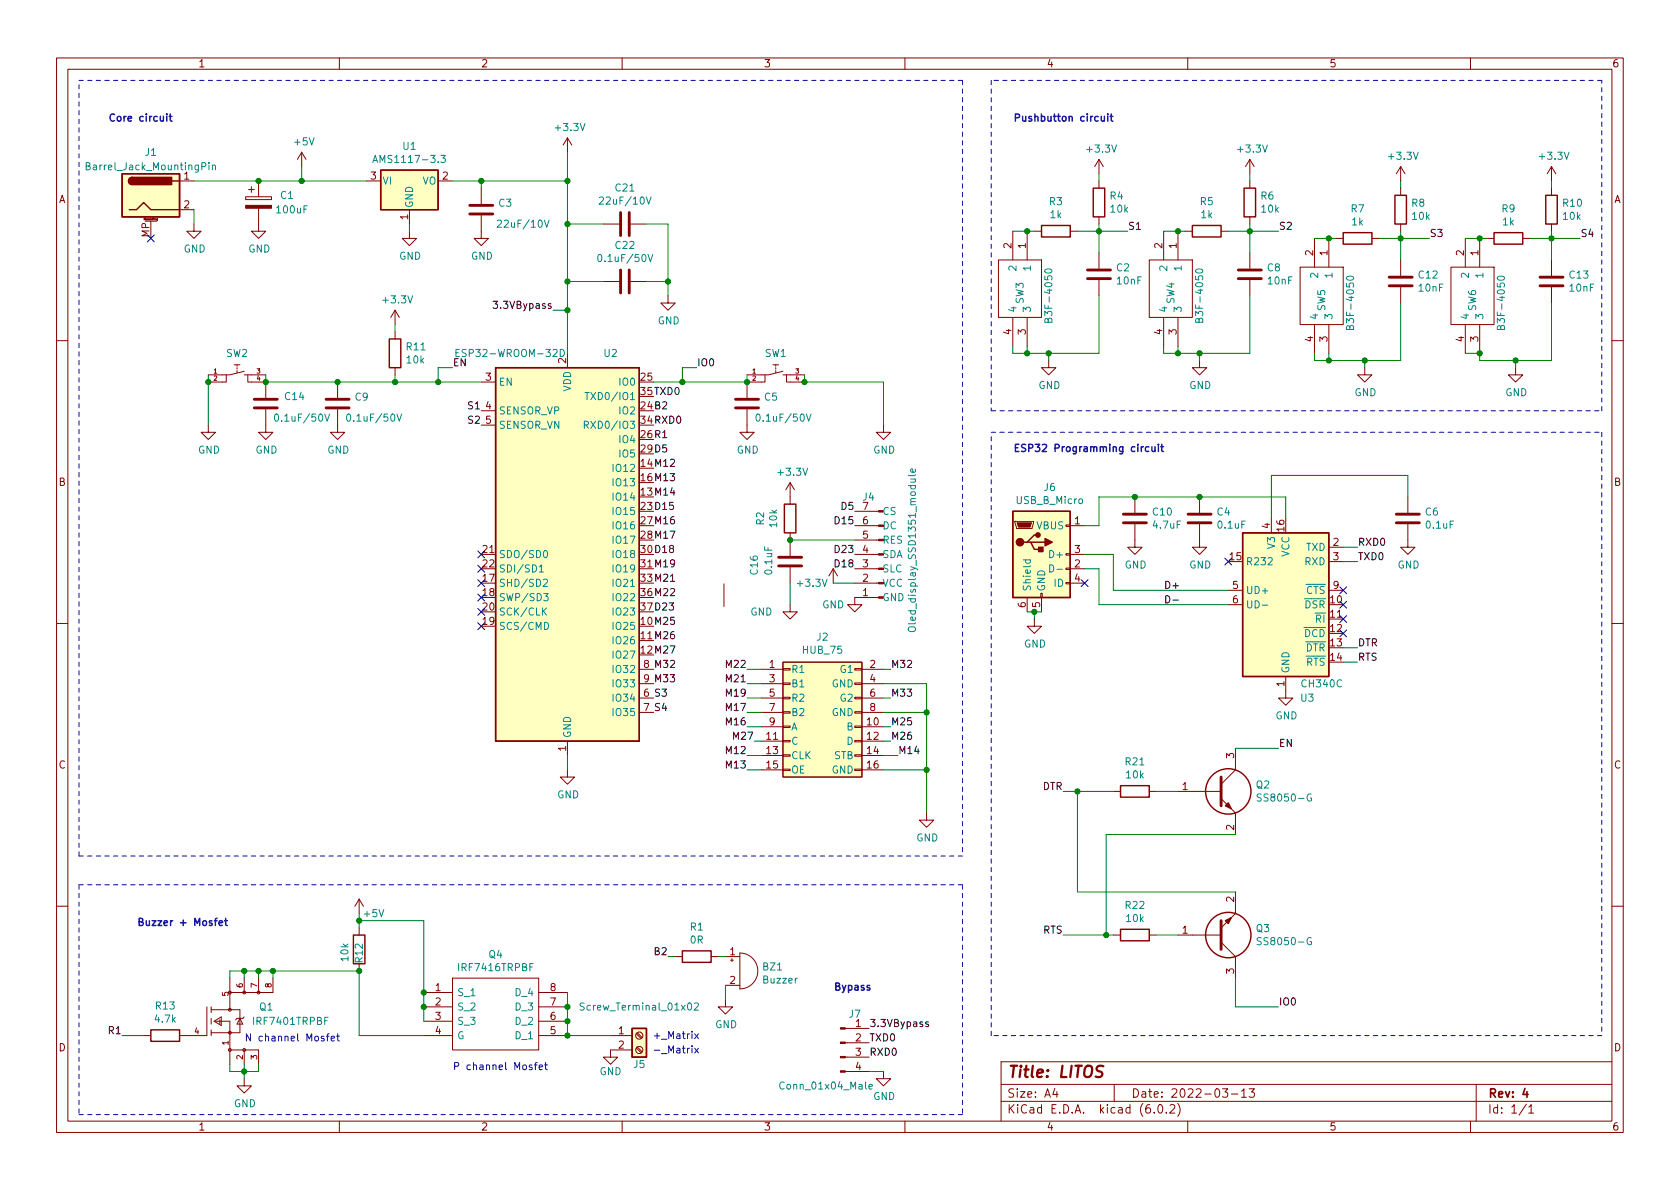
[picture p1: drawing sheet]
<svg xmlns="http://www.w3.org/2000/svg" width="297mm" height="210mm" viewBox="0 0 297 210" stroke-linecap="round" stroke-linejoin="round" font-family="sans-serif">
<g fill="none" stroke="#840000" stroke-width=".18">
<path d="M10 10.2h277v190.1h-277zM12 12.2h273v186.1h-273zM60 10.2v2M110 10.2v2M160 10.2v2M210 10.2v2M260 10.2v2M25.7 39.1h2M26.7 39.1v3.1M27.9 38.6v.4h-.2M27.9 38.7h-.2v.2h.2M31.7 32h2.6"/>
<path d="M31.7 37.1h2.6M34.3 39.6v1.3h1.3l-1.3 1.3-1.3-1.3h1.3M43.4 34.8h4.6v.5h-4.6zM43.9 33.5h1.1M44.4 33v1M45.7 36.8v4.1h1.3l-1.3 1.3-1.3-1.3h1.3M45.7 32v2.8M53.3 26.9l-.7 1.3M53.3 26.9v2.6M53.3 26.9l.8 1.3M64.8 32h2.5M72.4 37.1v2.5"/>
<path d="M77.5 32h2.5M85.1 38.1v4.1h1.3l-1.3 1.2-1.3-1.2h1.3M85.1 33.3v2.8M100.3 24.4l-.7 1.2M100.3 24.4v2.5M100.3 24.4l.8 1.2M106.7 39.6h2.8M111.5 39.6h2.8M194.3 28.2v2.5M194.3 32v1.3M194.3 38.3v1.3M194.3 28.2l-.8 1.3"/>
<path d="M194.3 28.2l.8 1.3M221 28.2v2.5M221 32v1.3M221 38.3v1.3M221 28.2l-.8 1.3M221 28.2l.7 1.3M247.6 29.5v2.5M247.6 33.3v1.2M247.6 39.6v1.3M247.6 29.5l-.7 1.2M247.6 29.5l.8 1.2M274.3 29.5v2.5"/>
<path d="M274.3 33.3v1.2M274.3 39.6v1.3M274.3 29.5l-.7 1.2M274.3 29.5l.8 1.2M69.8 54.9v2.5M69.8 58.7v1.2M69.8 54.9l-.7 1.2M69.8 54.9l.8 1.2M72.4 40.9v1.3h1.3l-1.3 1.2-1.3-1.2h1.3M106.7 49.8h2.8M111.5 49.8h2.8M118.1 52.3v1.3h1.3l-1.3 1.3-1.3-1.3h1.3"/>
<path d="M176.5 46h7.6v10.1h-7.6zM179.1 40.9v5.1M179.1 56.1v5.1M181.6 40.9v5.1M181.6 56.1v5.1M182.9 40.9h1.2M189.2 40.9h1.3M194.3 44.7v2.8M194.3 49.5v2.8M203.2 46h7.6v10.1h-7.6zM205.7 40.9v5.1M205.7 56.1v5.1"/>
<path d="M208.3 40.9v5.1M208.3 56.1v5.1M209.5 40.9h1.3M215.9 40.9h1.3M221 44.7v2.8M221 49.5v2.8M229.9 47.2h7.6v10.2h-7.6zM232.4 42.2v5M232.4 57.4v5.1M234.9 42.2v5M234.9 57.4v5.1M236.2 42.2h1.3"/>
<path d="M242.6 42.2h1.2M247.6 46v2.8M247.6 50.8v2.8M256.5 47.2h7.7v10.2h-7.7zM259.1 42.2v5M259.1 57.4v5.1M261.6 42.2v5M261.6 57.4v5.1M262.9 42.2h1.3M269.2 42.2h1.3M274.3 46v2.8M274.3 50.8v2.8"/>
<path d="M10 60.2h2M36.8 75.2v1.2h1.3l-1.3 1.3-1.2-1.3h1.2M40 66.3v1.3h-3.2M41.4 64.5h1M41.9 64.5v.3M41.9 65v.3M41.9 65.5v.4M43.2 65.7l-2.6 .6h-3.8M43.2 66.3h3.8M43.8 66.3v1.3h3.2v2.8M47 72.4v4h1.3l-1.3 1.3-1.3-1.3h1.3M59.7 72.4v4h1.3l-1.3 1.3-1.3-1.3h1.3"/>
<path d="M59.7 67.6v2.8M69.8 65v1.3M85.1 67.6h2.5M85.1 72.6h2.5M85.1 75.2h2.5M100.3 62.5v2.5M132.1 72.4v4h1.2l-1.2 1.3-1.3-1.3h1.3M135.3 66.3v1.3h-3.2v2.8M136.7 64.5h1M137.2 64.5v.3M137.2 65v.3M137.2 65.5v.4"/>
<path d="M138.4 65.7l-2.5 .6h-3.8M138.4 66.3h3.8M139.1 66.3v1.3h3.1M156.2 75.2v1.2h1.3l-1.3 1.3-1.3-1.3h1.3M185.4 63.7v1.3h1.3l-1.3 1.3-1.3-1.3h1.3M212.1 63.7v1.3h1.3l-1.3 1.3-1.3-1.3h1.3M241.3 65v1.3h1.3l-1.3 1.3-1.3-1.3h1.3M268 65v1.3h1.2l-1.2 1.3-1.3-1.3h1.3M285 60.2h2M85.1 98h2.5M139.7 85.3v3.8M139.7 94.2v4.1"/>
<path d="M139.7 85.3l-.8 1.3M139.7 85.3l.8 1.3M151.1 93h4.2M151.1 98h4.2M151.1 90.4h4.2M151.1 95.5h4.2M179.5 92.2h3.3v.3l-.3 1h-2.8zM188.5 97.9h.7v.3h-.7zM188.5 92.8h.7v.3h-.7zM189.2 93h2.6M189.2 98h2.6M200.7 92.7v4.1h1.2l-1.2 1.2-1.3-1.2h1.3"/>
<path d="M200.7 87.9v2.8M212.1 92.7v4.1h1.3l-1.3 1.2-1.3-1.2h1.3M212.1 87.9v2.8M224.8 91.7v2.5M234.9 96.8h2.6M234.9 99.3h2.6M248.9 92.7v4.1h1.3l-1.3 1.2-1.3-1.2h1.3M248.9 87.9v2.8M10 110.2h2M113 118.4h2.6M128 103.2v4M134.6 118.4h3.8"/>
<path d="M138.4 117.1h14v20.3h-14zM138.4 118.2h1.3v.3h-1.3zM139.7 106.9v1.3h1.3l-1.3 1.3-1.3-1.3h1.3M139.7 100.3v2.8M147.3 100.6l-.7 1.2M147.3 100.6v2.5M147.3 100.6l.8 1.2M151.1 118.2h1.3v.3h-1.3zM151.1 100.6h4.2M151.1 103.1h4.2M152.4 118.4h3.8M155.3 105.7h-4.2v1.2h1.3l-1.3 1.3-1.2-1.3h1.2"/>
<path d="M181.6 105.7v2.5M182.9 109.5v1.2h1.2l-1.2 1.3-1.3-1.3h1.3M184 104.9h.3v.8h-.3zM184.1 105.7v2.5M188.5 103h.7v.2h-.7zM188.5 100.5h.7v.2h-.7zM189.2 100.6h2.6M189.2 103.1h2.6M217.2 104.4h2.5M217.2 106.9h2.5M227.3 119.6v3.8h1.3l-1.3 1.3-1.2-1.3h1.2M234.9 109.5h2.6"/>
<path d="M234.9 104.4h2.6M285 110.2h2M100.3 136.1v1.3h1.3l-1.3 1.3-1.2-1.3h1.2M100.3 131.1v2.5M113 120.9h2.6M113 123.4h2.6M113 126h2.6M134.6 128.5h3.8M134.6 131.1h3.8M134.6 133.6h3.8M134.6 136.1h3.8M134.6 120.9h3.8"/>
<path d="M134.6 123.4h3.8M134.6 126h3.8M138.4 136h1.3v.3h-1.3zM138.4 133.5h1.3v.2h-1.3zM138.4 130.9h1.3v.3h-1.3zM138.4 128.4h1.3v.2h-1.3zM138.4 125.9h1.3v.2h-1.3zM138.4 123.3h1.3v.3h-1.3zM138.4 120.8h1.3v.2h-1.3zM151.1 136h1.3v.3h-1.3zM151.1 133.5h1.3v.2h-1.3zM151.1 130.9h1.3v.3h-1.3z"/>
<path d="M151.1 128.4h1.3v.2h-1.3zM151.1 125.9h1.3v.2h-1.3zM151.1 123.3h1.3v.3h-1.3zM151.1 120.8h1.3v.2h-1.3zM152.4 128.5h3.8M152.4 131.1h3.8M152.4 133.6h3.8M152.4 136.1h3.8M152.4 120.9h3.8M152.4 123.4h3.8M152.4 126h3.8M196.8 139.9h1.3"/>
<path d="M203.2 139.9h1.3M208.3 139.9h7.6M218.4 132.3v3.8l-2.5 2.6M63.5 159v2.5M63.5 159l-.8 1.3M63.5 159l.8 1.3M163.8 143.8v1.2h1.3l-1.3 1.3-1.2-1.3h1.2M215.9 141.2l2.5 2.6v3.8M218.4 157.7v3.8l-2.5 2.6M10 160.2h2M36.6 178v5.1h-4.9M37.3 178.6h5.1v4h-5.1"/>
<path d="M37.3 178v1.1M40.6 173v5.6M43.2 179.8l-.3 .3h-1l-.2 .2M43.2 173v2.5M45.7 173v2.5M48.3 173v2.5h-7.7M63.5 164.1v1.2M63.5 170.4v1.3M74.9 175.5h5.1M74.9 178h5.1M80 173h15.2v12.7h-15.2zM95.2 175.5h5.1"/>
<path d="M95.2 178h5.1M119.4 169.2h1.2M125.7 169.2h1.3M128.3 176.8v1.2h1.2l-1.2 1.3-1.3-1.3h1.3M128.3 169.2h2.5M128.3 174.2h2.5M129.2 169.8h.5M129.4 169.5v.5M130.8 168.5a3.2 3.2 0 0 1 3.2 3.2 3.2 3.2 0 0 1-3.2 3.2zM196.8 165.3h1.3M203.2 165.3h1.3M208.3 165.3h7.6"/>
<path d="M215.9 166.6l2.5 2.6v3.8M285 160.2h2M25.4 183.1h1.3M37.3 180.1v1M37.3 182.1v1M37.8 180.6l1.3-.8v1.6zM38.1 180.6h2.5v7.6M38.9 180.3v.8M40.6 185.7h5.1v2.5M42.4 180.1l.5 1h-1zM43.2 190.7v1.3h1.2l-1.2 1.3-1.3-1.3h1.3M43.2 185.7v2.5"/>
<path d="M60 198.3v2M74.9 180.6h5.1M74.9 183.1h5.1M95.2 180.6h5.1M95.2 183.1h5.1M107.9 183.1h3.9M110 198.3v2M111.8 185.7h-3.9v1.2h1.3l-1.3 1.3-1.2-1.3h1.2M112.5 185.3l.9 .9M112.5 182.8l.9 .8M112.7 185.2l.8 .8M112.7 182.6l.8 .9"/>
<path d="M149.5 189.5h4.2M149.5 186.9h4.2M149.5 184.4h4.2M149.5 181.9h4.2M156.2 189.5v1.2h1.3l-1.3 1.3-1.3-1.3h1.3M160 198.3v2M177 194.8h108M177 191.8h108M186.5 192.5l-.4 1h1M186.9 193v1M197 191.8v3M204.1 196.7v.1"/>
<path d="M204.9 195.4l.2-.1a.81 .81 0 0 1 .6 .7 .81 .81 0 0 1-.3 .8h-.2a.81 .81 0 0 1-.6-.6 .81 .81 0 0 1 .3-.8zM206.2 196.7v.1M206.9 195.5l.5-.2 .2 .2 .1 .3-.9 1h.9M208.2 195.1a1.72 1.72 0 0 1 0 2.3M210 198.3v2M216.1 192.5h1l-.5 .6 .4 .1v.7l-.2 .1h-.4l-.3-.1M217.7 193.5h1.2M219.5 193l.4-.5v1.5M219.5 194h.9M220.9 192.5h.9l-.5 .6 .4 .1v.7l-.2 .1h-.4l-.2-.1M260 198.3v2M261 191.8v6.5"/>
<path d="M269.9 195.3l-1.3 1.9M270.3 195.8l.4-.5v1.5M270.3 196.8h.9M285 187.8h-108v10.4"/>
<circle cx="40.6" cy="178.6" r=".25"/>
<circle cx="43.2" cy="175.5" r=".25"/>
<circle cx="45.7" cy="175.5" r=".25"/>
<circle cx="40.6" cy="185.7" r=".25"/>
<circle cx="40.6" cy="182.6" r=".25"/>
<circle cx="43.2" cy="185.7" r=".25"/>
<circle cx="113" cy="183.1" r=".63"/>
<circle cx="113" cy="185.7" r=".63"/>
</g>
<path d="M269.6 192.5l-.3 1h.9M270 193v1" fill="none" stroke="#840000" stroke-width=".3"/>
<path d="M195.1 188.6a.85 .85 0 0 0-1.1 .1 .45 .45 0 0 0 .2 .7l.4 .1a.49 .49 0 0 1 .3 .5 .49 .49 0 0 1-.4 .5l-.8-.1" fill="none" stroke="#840000" stroke-width=".4"/>
<g fill="none" stroke="#840000" stroke-width=".25">
<path d="M21.6 30.7h10.1v7.6h-10.1zM22.9 37.1h1.2l1.3-1.3 1.3 1.3h5M23.4 31.4a.64 .64 0 0 0-.7 .6 .64 .64 0 0 0 .7 .6M30.5 32h1.2M67.3 30.1h10.2v7h-10.2zM184.1 39.9h5.1v2h-5.1zM193.3 33.3h2v5h-2zM210.8 39.9h5.1v2h-5.1zM220 33.3h2v5h-2zM246.6 34.5h2.1v5.1h-2.1zM273.3 34.5h2v5.1h-2zM68.8 59.9h2.1v5.1h-2.1z"/>
<path d="M237.5 41.1h5.1v2.1h-5.1zM264.2 41.1h5v2.1h-5zM87.6 65h25.4v66.1h-25.4zM138.7 89.1h2v5.1h-2zM179.1 90.4h10.1v15.3h-10.1zM181.6 95.9h.6l.7 1.2h1.2M182.2 95.9h2.6M183.5 94.6h-.6l-1.3 1.3h-.6M219.7 94.2h15.2v25.4h-15.2zM198.1 138.9h5.1v2.1h-5.1zM62.5 165.3h2v5.1h-2zM120.6 168.1h5.1v2.1h-5.1z"/>
<path d="M198.1 164.3h5.1v2.1h-5.1zM26.7 182.1h5v2h-5zM111.8 181.9h2.5v5h-2.5z"/>
<circle cx="217.2" cy="139.9" r="4"/>
<circle cx="217.2" cy="165.3" r="4"/>
</g>
<g fill="none" stroke="#840000" stroke-width=".51">
<path d="M83.1 37.8h4M83.1 36.3h4M109.7 37.6v4.1M111.3 37.6v4.1M109.7 47.7v4.1M111.3 47.7v4.1M192.3 47.7h4M192.3 49.3h4M218.9 47.7h4.1M218.9 49.3h4.1M245.6 49h4.1M245.6 50.5h4.1"/>
<path d="M272.3 49h4.1M272.3 50.5h4.1M45 72.1h4M45 70.6h4M57.7 72.1h4M57.7 70.6h4M130 72.1h4.1M130 70.6h4.1M137.7 98.5h4M198.6 90.9h4.1M198.6 92.5h4.1M210.1 90.9h4"/>
<path d="M210.1 92.5h4M246.9 90.9h4.1M246.9 92.5h4.1M137.7 100.1h4M215.9 137.4v5.1M215.9 162.8v5.1"/>
</g>
<g fill="none" stroke="#008484" stroke-width=".18">
<path d="M15.2 29.4l.6-.1 .1-.2-.1-.2-.6-.1v1.2h.5l.2-.1 .1-.3-.3-.2M37 28.8v.1M37 29.2v.8M37.6 29.3l.1-.1h.3l.1 .8M37.6 29.2v.8M65.9 28.7l.4-1.2 .5 1.2M66 28.4h.6M78 27.5h.7l-.4 .5 .4 .1v.5l-.2 .1-.5-.1M88 39l.4-.1 .3 .4-.8 .9h.8M96.2 38.9l.5 1.3 .4-1.3M106 35l.5-.2 .2 .4-.8 .9h.8M114.3 34.8l.4 1.3 .4-1.3"/>
<path d="M105.8 45.1l.2-.1a.68 .68 0 0 1 .4 .6 .68 .68 0 0 1-.4 .7l-.2-.2-.1-.3zM114.6 45l.4 1.3 .4-1.3M184.8 47.7a.75 .75 0 0 1 1.2 .3 .72 .72 0 0 1-1.3-.1zM185.3 56.6l.3-.3h.3l.1 .2v.5h-1.3l.1-.6 .3-.1 .2 .1v.6M211.5 47.7a.75 .75 0 0 1 1.2 .3 .72 .72 0 0 1-1.3-.1zM212 56.6l.2-.3h.3l.2 .2v.5h-1.3l.1-.6 .3-.1 .1 .1 .1 .6M238.1 49a.75 .75 0 0 1 1.2 .3 .72 .72 0 0 1-1.2-.2zM238.7 57.8l.2-.3 .3 .1 .1 .2v.5h-1.2l.1-.6 .2-.1 .2 .1 .1 .6M264.8 49a.75 .75 0 0 1 1.2 .3 .72 .72 0 0 1-1.3-.2zM265.3 57.8l.3-.3 .3 .1 .1 .2v.5h-1.3l.2-.6 .2-.1 .2 .1v.6M48.7 73.3l.1-.1a.68 .68 0 0 1 .5 .6 .68 .68 0 0 1-.5 .7l-.1-.1-.2-.4zM57.4 73.2l.4 1.3 .5-1.3"/>
<path d="M61.4 73.3l.2-.1a.68 .68 0 0 1 .4 .6 .68 .68 0 0 1-.4 .7l-.2-.1-.1-.4zM70.2 73.2l.4 1.3 .4-1.3M80.6 62.4h.4M81.2 61.8h-.6v1.3h.6M99.1 61.8a.64 .64 0 0 1 .7 .6 .64 .64 0 0 1-.7 .7zM103.3 75.1h.6l.1-.2v-.3l-.7-.1v1.3M103.4 69.4h.8M103.6 75.1l.4 .7M103.8 69.4v1.3M133.8 73.3l.2-.1a.68 .68 0 0 1 .4 .6 .68 .68 0 0 1-.4 .7l-.2-.1-.1-.4zM142.6 73.2l.4 1.3 .4-1.3M96.2 97.5l.2-.2a.68 .68 0 0 1 .4 .7 .68 .68 0 0 1-.4 .6l-.2-.1-.1-.4z"/>
<path d="M161.8 83l.1 .3-.2 .2-.6-.1v-.4l.2-.1 .1 .6M161.9 83.9l-.2 .2h-1.1M180.9 99h1.3M181.4 99l-.1 .4 .3 .2 .5-.1v-.5M185.6 99.9a.64 .64 0 0 1 .7 .6 .64 .64 0 0 1-.7 .7zM95.4 100.2l.3-.3v1.3M95.4 101.2h.7M96.1 102.5l.5-.1 .2 .4-.8 .9h.8M96.1 108l.5 .8M96.1 105h.8l-.4 .4 .4 .2v.5l-.2 .1-.6-.1M96.3 110a.64 .64 0 0 1 .7 .7 .64 .64 0 0 1-.7 .6zM96.6 107.5l-.7 .7"/>
<path d="M160.7 111a.81 .81 0 0 1 1.2 .1 .43 .43 0 0 1-.5 .6h-.4a.42 .42 0 0 1-.4-.2 .42 .42 0 0 1 .1-.5zM186.9 100.7h.9M223.2 107h1M223 140.5l-.5-.1-.2 .1v.4l.6 .2 .1 .3-.2 .3-.5-.1M231.8 140.5a.59 .59 0 0 0-.7 .5 .59 .59 0 0 0 .7 .6l.1-.5h-.3M103.3 177.4h-.5l-.2 .1v.3l.6 .3 .1 .3-.2 .2h-.5M122.8 177.5l.5-.1 .2 .3-.8 .9h.8M223 165.9l-.5-.1-.2 .1v.4l.6 .2 .1 .3-.2 .3-.5-.1M231.8 165.9a.59 .59 0 0 0-.7 .5 .59 .59 0 0 0 .7 .6l.1-.5h-.3M153.6 192.2l.6-.2v-.2l-.4-.1-.2 .2 .1 .6h.5"/>
</g>
<g fill="#ffffc2" stroke="#ffffc2" stroke-width=".18">
<path d="M21.6 30.7h10.1v7.6h-10.1z"/>
<path d="M219.7 94.2h15.2v25.4h-15.2z"/>
<path d="M67.3 30.1h10.2v7h-10.2z"/>
<path d="M111.8 181.9h2.5v5h-2.5z"/>
<path d="M179.1 90.4h10.1v15.3h-10.1z"/>
<path d="M138.4 117.1h14v20.3h-14z"/>
<path d="M87.6 65h25.4v66.1h-25.4z"/>
</g>
<g fill="#840000" stroke="#840000" stroke-width=".25">
<path d="M22.9 31.6l.5-.2v1.2a.64 .64 0 0 1-.6-.4 .64 .64 0 0 1 .1-.6z"/>
<path d="M23.4 31.4h7v1.2h-7z"/>
<path d="M216.7 142.5l.5-.5 .5 1z"/>
<path d="M216.7 162.8l1-.5-.5 1z"/>
<path d="M184.8 95.2l1.3 .7-1.3 .6z"/>
<path d="M183.6 96.8h.8v.7h-.8z"/>
<circle cx="180.3" cy="95.9" r=".63"/>
<circle cx="183.5" cy="94.6" r=".38"/>
</g>
<g fill="#840000" stroke="#840000" stroke-width=".18">
<path d="M148.6 189.4h.9v.2h-.9z"/>
<path d="M148.6 186.8h.9v.3h-.9z"/>
<path d="M148.6 184.3h.9v.2h-.9z"/>
<path d="M148.6 181.7h.9v.3h-.9z"/>
<path d="M179.8 92.5h2.6l-.3 .7h-2z"/>
<path d="M155.3 90.3h.9v.2h-.9z"/>
<path d="M155.3 92.8h.9v.3h-.9z"/>
<path d="M155.3 95.4h.9v.2h-.9z"/>
<path d="M155.3 97.9h.9v.3h-.9z"/>
<path d="M155.3 100.5h.9v.2h-.9z"/>
<path d="M155.3 103h.9v.2h-.9z"/>
<path d="M155.3 105.5h.9v.3h-.9z"/>
<path d="M43.4 36.3h4.6v.5h-4.6z"/>
</g>
<path d="M87.2 53.3h.8l-.4 .5 .3 .1v.5l-.2 .1-.5-.1M206.1 105.3a.64 .64 0 0 1 .8 .7 .64 .64 0 0 1-.8 .6zM207.4 106.1h1M164.1 180.8l-.3-.1-.1 .2v.2l.4 .1v.3h-.4" fill="none" stroke="#000" stroke-width=".18"/>
<g fill="none" stroke="#0000c2" stroke-width=".25">
<path d="M29.5 20.2v.1M29.5 20.6v.8M29.9 20.6h.5M30.1 20.2v1l.3 .2M195.9 20.2v.1M195.9 20.6v.8M196.3 20.6h.5M196.5 20.2v1l.3 .2M203.1 79.1l-.3-.1-.3 .2 .1 .6h.5M203.7 79v.8h.3l.2-.1M204.2 79v.8M204.8 78.6v.1"/>
<path d="M204.8 79v.8M205.2 79h.5M205.4 78.6v1.1l.3 .1M37.9 162.8h.5M38.4 162.4l-.3 .2v1.1M38.7 163.2l.7-.1-.1-.2-.4-.1-.2 .2 .1 .6h.5M39.7 162.8h.5M39.9 162.4v1.1l.3 .2"/>
</g>
<g fill="none" stroke="#0000c2" stroke-width=".18">
<path d="M57.7 183.2h.5M58.2 182.8l-.3 .2v1.1M58.6 183.7l.6-.2-.1-.2-.4-.1-.1 .2v.6h.5M59.5 183.2h.5M59.7 182.8v1.1l.3 .2M94.5 188.3h.5M95 187.9l-.3 .2v1.1M95.3 188.7l.6-.1v-.2l-.4-.1-.2 .2 .1 .6h.5M96.3 188.3h.5M96.5 187.9v1.1l.3 .2M122.3 184.9v.2M122.3 185.4v.8"/>
<path d="M122.8 185.4l.7 .8M122.8 182.8l.7 .9M123.5 185.4l-.7 .8M123.5 182.8l-.7 .9"/>
</g>
<g fill="none" stroke="#0000c2" stroke-width=".18" stroke-dasharray=".8 .8">
<path d="M14 14.2h156.2M170.2 14.2v137.2M175.3 14.2v58.4M283.2 14.2h-107.9M175.3 76.4h107.9M175.3 72.6h107.9M283.2 72.6v-58.4M283.2 76.4v106.7M14 151.4v-137.2M14 156.5h156.2M14 156.5v40.6M14 151.4h156.2"/>
<path d="M170.2 156.5v40.6M14 197.1h156.2M175.3 183.1v-106.7M283.2 183.1h-107.9"/>
</g>
<g fill="none" stroke="#008400" stroke-width=".18">
<path d="M34.3 32h30.5M34.3 37.1v2.5M53.3 29.5v2.5M72.4 39.6v1.3M80 32h20.3M85.1 32v1.3M100.3 26.9v35.6M100.3 39.6h6.4M114.3 39.6h3.8v12.7M194.3 30.7v1.3M194.3 39.6v5.1M221 30.7v1.3"/>
<path d="M221 39.6v5.1M247.6 32v1.3M274.3 32v1.3M69.8 57.4v1.3M97.8 54.9h2.5M100.3 49.8h6.4M114.3 49.8h3.8M179.1 40.9h3.8M190.5 40.9h8.9M194.3 52.3v10.2h-15.2v-1.3M205.7 40.9h3.8M217.2 40.9h8.9"/>
<path d="M221 52.3v10.2h-15.3v-1.3M232.4 42.2h3.8M243.8 42.2h8.9M247.6 53.6v10.1h-15.2v-1.2M247.6 40.9v5.1M259.1 42.2h3.8M270.5 42.2h8.9M274.3 53.6v10.1h-12.7v-1.2h-2.5M274.3 40.9v5.1M36.8 66.3v8.9M47 66.3v1.3h38.1M69.8 66.3v1.3"/>
<path d="M80 65h-2.5v2.6M123.2 65h-2.6v2.6M132.1 66.3v1.3h-16.5M142.2 66.3v1.3h14v7.6M181.6 61.2v1.3M185.4 62.5v1.2M208.3 61.2v1.3M212.1 62.5v1.2M234.9 62.5v1.2M241.3 63.7v1.3M268 63.7v1.3M139.7 95.5h11.4"/>
<path d="M191.8 98h5v6.4h20.4M227.3 91.7v-3.8h-33v5.1h-2.5M237.5 96.8h2.5M237.5 99.3h2.5M248.9 87.9v-3.8h-24.1v7.6M132.1 118.4h2.5M139.7 103.1v3.8M147.3 103.1h3.8M156.2 118.4h1.3M181.6 108.2h2.5M182.9 108.2v1.3M191.8 100.6h2.5v6.3h22.9"/>
<path d="M237.5 117.1h2.5M237.5 114.5h2.5M100.3 133.6v2.5M132.1 133.6h2.5M132.1 126h2.5M132.1 136.1h2.5M132.1 128.5h2.5M132.1 123.4h2.5M132.1 120.9h2.5M133.3 131.1h1.3M156.2 133.6h2.5M156.2 120.9h7.6v22.9"/>
<path d="M156.2 126h7.6M156.2 136.1h7.6M156.2 128.5h1.3M156.2 123.4h1.3M156.2 131.1h1.3M188 139.9h8.8M190.5 139.9v17.8h27.9M204.5 139.9h3.8M218.4 132.3h7.7M218.4 147.6h-22.8v17.7M40.6 173v-1.3h22.9v11.4h11.4M43.2 171.7v1.3"/>
<path d="M45.7 171.7v1.3M48.3 171.7v1.3M63.5 162.8h11.4v17.8M63.5 161.5v2.6M100.3 175.5v7.6h7.6M118.1 169.2h1.3M127 169.2h1.3M128.3 174.2v2.6M188 165.3h8.8M204.5 165.3h3.8M218.4 173v5h7.7M21.6 183.1h3.8"/>
<path d="M40.6 188.2v1.3h5.1v-1.3M43.2 188.2v2.5M153.7 189.5h2.5"/>
</g>
<g fill="none" stroke="#000084" stroke-width=".18">
<path d="M26.1 41.5l1.2 1.3M27.3 41.5l-1.2 1.3M84.5 100l1.2 1.2M84.5 97.4l1.2 1.2M85.7 100l-1.2 1.2M85.7 97.4l-1.2 1.2M216.6 98.7l1.2 1.2M217.8 98.7l-1.2 1.2M84.5 107.6l1.2 1.2M84.5 110.1l1.2 1.2M84.5 102.5l1.2 1.2M84.5 105l1.2 1.3"/>
<path d="M85.7 107.6l-1.2 1.2M85.7 110.1l-1.2 1.2M85.7 102.5l-1.2 1.2M85.7 105l-1.2 1.3M191.2 102.5l1.2 1.2M192.4 102.5l-1.2 1.2M236.9 111.4l1.2 1.2M236.9 103.8l1.2 1.2M236.9 106.3l1.2 1.2M236.9 108.9l1.2 1.2M238.1 111.4l-1.2 1.2M238.1 103.8l-1.2 1.2"/>
<path d="M238.1 106.3l-1.2 1.2M238.1 108.9l-1.2 1.2"/>
</g>
<g fill="#008400" stroke="#008400" stroke-width=".18">
<circle cx="212.1" cy="62.5" r=".46"/>
<circle cx="208.3" cy="40.9" r=".46"/>
<circle cx="208.3" cy="62.5" r=".46"/>
<circle cx="185.4" cy="62.5" r=".46"/>
<circle cx="181.6" cy="40.9" r=".46"/>
<circle cx="181.6" cy="62.5" r=".46"/>
<circle cx="200.7" cy="87.9" r=".46"/>
<circle cx="190.5" cy="139.9" r=".46"/>
<circle cx="195.6" cy="165.3" r=".46"/>
<circle cx="212.1" cy="87.9" r=".46"/>
<circle cx="182.9" cy="108.2" r=".46"/>
<circle cx="163.8" cy="126" r=".46"/>
<circle cx="142.2" cy="67.6" r=".46"/>
<circle cx="163.8" cy="136.1" r=".46"/>
<circle cx="261.6" cy="62.5" r=".46"/>
<circle cx="221" cy="40.9" r=".46"/>
<circle cx="274.3" cy="42.2" r=".46"/>
<circle cx="261.6" cy="42.2" r=".46"/>
<circle cx="241.3" cy="63.7" r=".46"/>
<circle cx="234.9" cy="42.2" r=".46"/>
<circle cx="247.6" cy="42.2" r=".46"/>
<circle cx="234.9" cy="63.7" r=".46"/>
<circle cx="268" cy="63.7" r=".46"/>
<circle cx="194.3" cy="40.9" r=".46"/>
<circle cx="100.3" cy="183.1" r=".46"/>
<circle cx="100.3" cy="178" r=".46"/>
<circle cx="100.3" cy="180.6" r=".46"/>
<circle cx="36.8" cy="67.6" r=".46"/>
<circle cx="45.7" cy="32" r=".46"/>
<circle cx="47" cy="67.6" r=".46"/>
<circle cx="77.5" cy="67.6" r=".46"/>
<circle cx="69.8" cy="67.6" r=".46"/>
<circle cx="59.7" cy="67.6" r=".46"/>
<circle cx="85.1" cy="32" r=".46"/>
<circle cx="53.3" cy="32" r=".46"/>
<circle cx="100.3" cy="32" r=".46"/>
<circle cx="74.9" cy="175.5" r=".46"/>
<circle cx="63.5" cy="162.8" r=".46"/>
<circle cx="100.3" cy="54.9" r=".46"/>
<circle cx="100.3" cy="39.6" r=".46"/>
<circle cx="100.3" cy="49.8" r=".46"/>
<circle cx="118.1" cy="49.8" r=".46"/>
<circle cx="120.6" cy="67.6" r=".46"/>
<circle cx="132.1" cy="67.6" r=".46"/>
<circle cx="48.3" cy="171.7" r=".46"/>
<circle cx="63.5" cy="171.7" r=".46"/>
<circle cx="45.7" cy="171.7" r=".46"/>
<circle cx="43.2" cy="189.5" r=".46"/>
<circle cx="43.2" cy="171.7" r=".46"/>
<circle cx="74.9" cy="178" r=".46"/>
<circle cx="139.7" cy="95.5" r=".46"/>
</g>
<text font-size="2.8" fill="#840000" x="178" y="190.6">Title: LITOS</text>
<g font-size="2.1" fill="#840000">
<text x="178" y="196.9">KiCad E.D.A. kicad (6.0.2)</text>
<text x="178" y="194.1">Size: A4</text>
<text x="200" y="194.1">Date: 2022-03-13</text>
<text x="263" y="194.1">Rev: 4</text>
<text x="263" y="196.9">Id: 1/1</text>
</g>
<g font-size="1.8" fill="#840000">
<text x="35" y="11.9">1</text>
<text x="85" y="11.9">2</text>
<text x="135" y="11.9">3</text>
<text x="185" y="11.9">4</text>
<text x="235" y="11.9">5</text>
<text x="285" y="11.9">6</text>
<text x="10.3" y="35.9">A</text>
<text x="32.5" y="31.7">1</text>
<text x="65.5" y="31.7">3</text>
<text x="78.2" y="31.7">2</text>
<text x="285.3" y="35.9">A</text>
<text x="26.4" y="42" transform="rotate(-90 26.4 42)">MP</text>
<text x="32.5" y="36.8">2</text>
<text x="72.1" y="38.8" transform="rotate(-90 72.1 38.8)">1</text>
<text x="178.8" y="43.9" transform="rotate(-90 178.8 43.9)">2</text>
<text x="181.4" y="43.9" transform="rotate(-90 181.4 43.9)">1</text>
<text x="205.5" y="43.9" transform="rotate(-90 205.5 43.9)">2</text>
<text x="208" y="43.9" transform="rotate(-90 208 43.9)">1</text>
<text x="232.2" y="45.2" transform="rotate(-90 232.2 45.2)">2</text>
<text x="234.7" y="45.2" transform="rotate(-90 234.7 45.2)">1</text>
<text x="258.8" y="45.2" transform="rotate(-90 258.8 45.2)">2</text>
<text x="261.4" y="45.2" transform="rotate(-90 261.4 45.2)">1</text>
<text x="178.8" y="59.2" transform="rotate(-90 178.8 59.2)">4</text>
<text x="181.4" y="59.2" transform="rotate(-90 181.4 59.2)">3</text>
<text x="205.5" y="59.2" transform="rotate(-90 205.5 59.2)">4</text>
<text x="208" y="59.2" transform="rotate(-90 208 59.2)">3</text>
<text x="100.1" y="64.2" transform="rotate(-90 100.1 64.2)">2</text>
<text x="232.2" y="60.4" transform="rotate(-90 232.2 60.4)">4</text>
<text x="234.7" y="60.4" transform="rotate(-90 234.7 60.4)">3</text>
<text x="258.8" y="60.4" transform="rotate(-90 258.8 60.4)">4</text>
<text x="261.4" y="60.4" transform="rotate(-90 261.4 60.4)">3</text>
<text x="85.9" y="67.3">3</text>
<text x="113.3" y="67.3">25</text>
<text x="85.9" y="72.4">4</text>
<text x="85.9" y="74.9">5</text>
<text x="10.3" y="85.9">B</text>
<text x="285.3" y="85.9">B</text>
<text x="152.5" y="95.2">5</text>
<text x="152.5" y="92.7">6</text>
<text x="152.5" y="90.2">7</text>
<text x="190" y="92.7">1</text>
<text x="224.5" y="93.5" transform="rotate(-90 224.5 93.5)">4</text>
<text x="227.1" y="93.9" transform="rotate(-90 227.1 93.9)">16</text>
<text x="85.4" y="97.8">21</text>
<text x="85.4" y="100.3">22</text>
<text x="152.5" y="100.3">3</text>
<text x="152.5" y="97.8">4</text>
<text x="190" y="100.3">2</text>
<text x="190" y="97.8">3</text>
<text x="217.5" y="99.1">15</text>
<text x="235.7" y="96.5">2</text>
<text x="235.7" y="99.1">3</text>
<text x="85.4" y="102.9">17</text>
<text x="85.4" y="105.4">18</text>
<text x="85.4" y="107.9">20</text>
<text x="152.5" y="105.4">1</text>
<text x="152.5" y="102.9">2</text>
<text x="181.4" y="107.4" transform="rotate(-90 181.4 107.4)">6</text>
<text x="183.9" y="107.4" transform="rotate(-90 183.9 107.4)">5</text>
<text x="190" y="102.9">4</text>
<text x="217.9" y="104.1">5</text>
<text x="217.9" y="106.7">6</text>
<text x="235.2" y="106.7">10</text>
<text x="235.7" y="104.1">9</text>
<text x="85.4" y="110.5">19</text>
<text x="235.2" y="109.2">11</text>
<text x="235.2" y="111.8">12</text>
<text x="136" y="118.1">1</text>
<text x="153.8" y="118.1">2</text>
<text x="235.2" y="114.3">13</text>
<text x="235.2" y="116.8">14</text>
<text x="136" y="120.6">3</text>
<text x="136" y="123.2">5</text>
<text x="136" y="125.7">7</text>
<text x="153.8" y="120.6">4</text>
<text x="153.8" y="123.2">6</text>
<text x="153.8" y="125.7">8</text>
<text x="227.1" y="121.4" transform="rotate(-90 227.1 121.4)">1</text>
<text x="135.5" y="130.8">11</text>
<text x="136" y="128.3">9</text>
<text x="153.3" y="128.3">10</text>
<text x="153.3" y="130.8">12</text>
<text x="10.3" y="135.9">C</text>
<text x="100.1" y="132.8" transform="rotate(-90 100.1 132.8)">1</text>
<text x="135.5" y="133.3">13</text>
<text x="135.5" y="135.9">15</text>
<text x="153.3" y="133.3">14</text>
<text x="153.3" y="135.9">16</text>
<text x="218.2" y="134.1" transform="rotate(-90 218.2 134.1)">3</text>
<text x="285.3" y="135.9">C</text>
<text x="209.1" y="139.7">1</text>
<text x="218.2" y="146.8" transform="rotate(-90 218.2 146.8)">2</text>
<text x="218.2" y="159.5" transform="rotate(-90 218.2 159.5)">2</text>
<text x="209.1" y="165.1">1</text>
<text x="129" y="168.9">1</text>
<text x="129" y="174">2</text>
<text x="218.2" y="172.2" transform="rotate(-90 218.2 172.2)">3</text>
<text x="77" y="175.3">1</text>
<text x="77" y="177.8">2</text>
<text x="97.3" y="177.8">7</text>
<text x="97.3" y="175.3">8</text>
<text x="10.3" y="185.9">D</text>
<text x="77" y="180.3">3</text>
<text x="77" y="182.9">4</text>
<text x="97.3" y="182.9">5</text>
<text x="97.3" y="180.3">6</text>
<text x="109.4" y="182.9">1</text>
<text x="109.4" y="185.4">2</text>
<text x="151.3" y="181.6">1</text>
<text x="151.3" y="184.1">2</text>
<text x="285.3" y="185.9">D</text>
<text x="151.3" y="186.7">3</text>
<text x="151.3" y="189.2">4</text>
<text x="35" y="199.9">1</text>
<text x="85" y="199.9">2</text>
<text x="135" y="199.9">3</text>
<text x="185" y="199.9">4</text>
<text x="235" y="199.9">5</text>
<text x="285" y="199.9">6</text>
</g>
<g font-size="1.8" fill="#0000c2">
<text x="19" y="21.5">Core circuit</text>
<text x="179.1" y="21.5">Pushbutton circuit</text>
<text x="179.1" y="79.9">ESP32 Programming circuit</text>
<text x="24.1" y="163.7">Buzzer + Mosfet</text>
<text x="147.3" y="175.2">Bypass</text>
<text x="43.2" y="184.1">N channel Mosfet</text>
<text x="115.3" y="183.7">+_Matrix</text>
<text x="80" y="189.2">P channel Mosfet</text>
<text x="115.3" y="186.3">-_Matrix</text>
</g>
<g font-size="1.8" fill="#008484">
<text x="98.4" y="23.2">+3.3V</text>
<text x="25.7" y="27.6">J1</text>
<text x="52.1" y="25.7">+5V</text>
<text x="66.9" y="28.8">AMS1117-3.3</text>
<text x="71.3" y="26.5">U1</text>
<text x="192.4" y="27">+3.3V</text>
<text x="219" y="27">+3.3V</text>
<text x="245.7" y="28.2">+3.3V</text>
<text x="272.4" y="28.2">+3.3V</text>
<text x="15.8" y="30.1">Barrel_Jack_MountingPin</text>
<text x="49.6" y="35.2">C1</text>
<text x="67.6" y="32.6">VI</text>
<text x="74.7" y="32.6">VO</text>
<text x="108.9" y="33.9">C21</text>
<text x="196.3" y="35.3">R4</text>
<text x="222.9" y="35.3">R6</text>
<text x="49" y="37.7">100uF</text>
<text x="73" y="36.8" transform="rotate(-90 73 36.8)">GND</text>
<text x="88.2" y="36.5">C3</text>
<text x="88.6" y="40.3">22uF/10V</text>
<text x="106.6" y="36.2">22uF/10V</text>
<text x="185.6" y="36.3">R3</text>
<text x="185.7" y="38.6">1k</text>
<text x="196.4" y="37.6">10k</text>
<text x="212.2" y="36.3">R5</text>
<text x="212.4" y="38.6">1k</text>
<text x="223.1" y="37.6">10k</text>
<text x="238.9" y="37.5">R7</text>
<text x="239" y="39.8">1k</text>
<text x="249.6" y="36.5">R8</text>
<text x="249.8" y="38.9">10k</text>
<text x="265.6" y="37.5">R9</text>
<text x="265.7" y="39.8">1k</text>
<text x="276.4" y="36.5">R10</text>
<text x="276.4" y="38.9">10k</text>
<text x="32.5" y="44.6">GND</text>
<text x="43.9" y="44.6">GND</text>
<text x="70.6" y="45.9">GND</text>
<text x="83.3" y="45.9">GND</text>
<text x="106.4" y="46.3">0.1uF/50V</text>
<text x="108.9" y="44">C22</text>
<text x="179.7" y="47.7" transform="rotate(-90 179.7 47.7)">2</text>
<text x="182.2" y="47.7" transform="rotate(-90 182.2 47.7)">1</text>
<text x="197.4" y="48">C2</text>
<text x="206.4" y="47.7" transform="rotate(-90 206.4 47.7)">2</text>
<text x="208.9" y="47.7" transform="rotate(-90 208.9 47.7)">1</text>
<text x="224.1" y="48">C8</text>
<text x="67.9" y="53.6">+3.3V</text>
<text x="181" y="53.7" transform="rotate(-90 181 53.7)">SW3</text>
<text x="197.6" y="50.3">10nF</text>
<text x="207.6" y="53.7" transform="rotate(-90 207.6 53.7)">SW4</text>
<text x="224.2" y="50.3">10nF</text>
<text x="233" y="49" transform="rotate(-90 233 49)">2</text>
<text x="235.6" y="49" transform="rotate(-90 235.6 49)">1</text>
<text x="250.9" y="49.2">C12</text>
<text x="250.9" y="51.6">10nF</text>
<text x="259.7" y="49" transform="rotate(-90 259.7 49)">2</text>
<text x="262.3" y="49" transform="rotate(-90 262.3 49)">1</text>
<text x="277.5" y="49.2">C13</text>
<text x="277.6" y="51.6">10nF</text>
<text x="116.3" y="57.3">GND</text>
<text x="179.7" y="55.4" transform="rotate(-90 179.7 55.4)">4</text>
<text x="182.2" y="55.4" transform="rotate(-90 182.2 55.4)">3</text>
<text x="186.1" y="56.2" transform="rotate(-90 186.1 56.2)">B3F-4050</text>
<text x="206.4" y="55.4" transform="rotate(-90 206.4 55.4)">4</text>
<text x="208.9" y="55.4" transform="rotate(-90 208.9 55.4)">3</text>
<text x="212.7" y="56.2" transform="rotate(-90 212.7 56.2)">B3F-4050</text>
<text x="233" y="56.6" transform="rotate(-90 233 56.6)">4</text>
<text x="234.3" y="55" transform="rotate(-90 234.3 55)">SW5</text>
<text x="235.6" y="56.6" transform="rotate(-90 235.6 56.6)">3</text>
<text x="239.4" y="57.5" transform="rotate(-90 239.4 57.5)">B3F-4050</text>
<text x="259.7" y="56.6" transform="rotate(-90 259.7 56.6)">4</text>
<text x="261" y="55" transform="rotate(-90 261 55)">SW6</text>
<text x="262.3" y="56.6" transform="rotate(-90 262.3 56.6)">3</text>
<text x="266.1" y="57.5" transform="rotate(-90 266.1 57.5)">B3F-4050</text>
<text x="40" y="63.1">SW2</text>
<text x="71.9" y="61.9">R11</text>
<text x="72" y="64.3">10k</text>
<text x="81.6" y="63.1">ESP32-WROOM-32D</text>
<text x="106.8" y="63.1">U2</text>
<text x="135.2" y="63.1">SW1</text>
<text x="50.4" y="70.7">C14</text>
<text x="62.8" y="70.8">C9</text>
<text x="88.1" y="68.2">EN</text>
<text x="101" y="69.3" transform="rotate(-90 101 69.3)">VDD</text>
<text x="104.7" y="70.7">TXD0/IO1</text>
<text x="109.7" y="68.2">IO0</text>
<text x="135.2" y="70.8">C5</text>
<text x="183.6" y="68.8">GND</text>
<text x="210.3" y="68.8">GND</text>
<text x="239.5" y="70">GND</text>
<text x="266.1" y="70">GND</text>
<text x="49.2" y="74.5">0.1uF/50V</text>
<text x="62" y="74.5">0.1uF/50V</text>
<text x="88.1" y="73.3">SENSOR_VP</text>
<text x="88.1" y="75.8">SENSOR_VN</text>
<text x="104.5" y="75.8">RXD0/IO3</text>
<text x="109.7" y="73.3">IO2</text>
<text x="134.3" y="74.5">0.1uF/50V</text>
<text x="35" y="80.2">GND</text>
<text x="45.2" y="80.2">GND</text>
<text x="57.9" y="80.2">GND</text>
<text x="108.7" y="83.4">IO12</text>
<text x="109.7" y="78.4">IO4</text>
<text x="109.7" y="80.9">IO5</text>
<text x="130.2" y="80.2">GND</text>
<text x="154.4" y="80.2">GND</text>
<text x="108.7" y="88.5">IO14</text>
<text x="108.7" y="86">IO13</text>
<text x="137.7" y="84.1">+3.3V</text>
<text x="152.6" y="88.5">J4</text>
<text x="179.8" y="89.1">USB_B_Micro</text>
<text x="184.6" y="86.8">J6</text>
<text x="108.7" y="91.1">IO15</text>
<text x="108.7" y="93.6">IO16</text>
<text x="135.1" y="92.8" transform="rotate(-90 135.1 92.8)">R2</text>
<text x="137.4" y="93.2" transform="rotate(-90 137.4 93.2)">10k</text>
<text x="156" y="93.6">DC</text>
<text x="156" y="91.1">CS</text>
<text x="183.3" y="93.6">VBUS</text>
<text x="203.9" y="91.2">C10</text>
<text x="204" y="93.5">4.7uF</text>
<text x="215.2" y="91.2">C4</text>
<text x="215.4" y="93.5">0.1uF</text>
<text x="252" y="91.2">C6</text>
<text x="252.2" y="93.5">0.1uF</text>
<text x="88.1" y="98.7">SDO/SD0</text>
<text x="88.1" y="101.2">SDI/SD1</text>
<text x="108.7" y="96.1">IO17</text>
<text x="108.7" y="98.7">IO18</text>
<text x="108.7" y="101.2">IO19</text>
<text x="134" y="101.5" transform="rotate(-90 134 101.5)">C16</text>
<text x="136.5" y="101.4" transform="rotate(-90 136.5 101.4)">0.1uF</text>
<text x="156" y="101.2">SLC</text>
<text x="156" y="98.7">SDA</text>
<text x="156" y="96.1">RES</text>
<text x="185.9" y="98.7">D+</text>
<text x="198.8" y="100.5">GND</text>
<text x="210.3" y="100.5">GND</text>
<text x="220.2" y="99.9">R232</text>
<text x="225.4" y="96.9" transform="rotate(-90 225.4 96.9)">V3</text>
<text x="228" y="98.5" transform="rotate(-90 228 98.5)">VCC</text>
<text x="230.7" y="99.9">RXD</text>
<text x="230.9" y="97.4">TXD</text>
<text x="247.1" y="100.5">GND</text>
<text x="88.1" y="103.8">SHD/SD2</text>
<text x="88.1" y="106.3">SWP/SD3</text>
<text x="108.7" y="103.8">IO21</text>
<text x="108.7" y="106.3">IO22</text>
<text x="141.2" y="103.8">+3.3V</text>
<text x="145.4" y="107.6">GND</text>
<text x="156" y="106.3">GND</text>
<text x="156" y="103.8">VCC</text>
<text x="182.2" y="104.6" transform="rotate(-90 182.2 104.6)">Shield</text>
<text x="184.8" y="104.6" transform="rotate(-90 184.8 104.6)">GND</text>
<text x="186.4" y="103.8">ID</text>
<text x="220.2" y="105">UD+</text>
<text x="220.2" y="107.6">UD-</text>
<text x="229.3" y="107.6">~{DSR}</text>
<text x="229.5" y="105">~{CTS}</text>
<text x="88.1" y="111.4">SCS/CMD</text>
<text x="88.1" y="108.8">SCK/CLK</text>
<text x="108.7" y="111.4">IO25</text>
<text x="108.7" y="113.9">IO26</text>
<text x="108.7" y="108.8">IO23</text>
<text x="132.7" y="108.8">GND</text>
<text x="144.4" y="113.3">J2</text>
<text x="161.9" y="110.7" transform="rotate(-90 161.9 110.7)">Oled_display_SSD1351_module</text>
<text x="229.2" y="112.6">~{DCD}</text>
<text x="231.3" y="110.1">~{RI}</text>
<text x="108.7" y="116.5">IO27</text>
<text x="108.7" y="119">IO32</text>
<text x="139.8" y="119">R1</text>
<text x="142" y="115.6">HUB_75</text>
<text x="148.6" y="119">G1</text>
<text x="181" y="114.5">GND</text>
<text x="228" y="119.1" transform="rotate(-90 228 119.1)">GND</text>
<text x="229.4" y="115.2">~{DTR}</text>
<text x="229.5" y="117.7">~{RTS}</text>
<text x="108.7" y="124.1">IO34</text>
<text x="108.7" y="121.5">IO33</text>
<text x="139.8" y="121.5">B1</text>
<text x="139.8" y="124.1">R2</text>
<text x="147.1" y="121.5">GND</text>
<text x="148.6" y="124.1">G2</text>
<text x="230" y="124.1">U3</text>
<text x="230.3" y="121.5">CH340C</text>
<text x="101" y="130.6" transform="rotate(-90 101 130.6)">GND</text>
<text x="108.7" y="126.6">IO35</text>
<text x="139.8" y="131.7">C</text>
<text x="139.8" y="126.6">B2</text>
<text x="139.8" y="129.2">A</text>
<text x="147.1" y="126.6">GND</text>
<text x="149.7" y="129.2">B</text>
<text x="149.7" y="131.7">D</text>
<text x="225.5" y="127.2">GND</text>
<text x="139.8" y="134.2">CLK</text>
<text x="139.8" y="136.8">OE</text>
<text x="147.1" y="136.8">GND</text>
<text x="147.5" y="134.2">STB</text>
<text x="199" y="135.3">R21</text>
<text x="199.2" y="137.6">10k</text>
<text x="98.5" y="141.2">GND</text>
<text x="222.1" y="139.4">Q2</text>
<text x="222.9" y="141.7">SS8050-G</text>
<text x="162" y="148.8">GND</text>
<text x="199" y="160.7">R22</text>
<text x="64.4" y="162.2">+5V</text>
<text x="122.1" y="164.5">R1</text>
<text x="122.1" y="166.8">0R</text>
<text x="199.2" y="163">10k</text>
<text x="222.1" y="164.8">Q3</text>
<text x="222.9" y="167.1">SS8050-G</text>
<text x="61.6" y="169.9" transform="rotate(-90 61.6 169.9)">10k</text>
<text x="64.1" y="170.2" transform="rotate(-90 64.1 170.2)">R12</text>
<text x="81.3" y="171.7">IRF7416TRPBF</text>
<text x="86.5" y="169.4">Q4</text>
<text x="134.9" y="171.6">BZ1</text>
<text x="135" y="173.9">Buzzer</text>
<text x="27.6" y="178.5">R13</text>
<text x="45.9" y="178.7">Q1</text>
<text x="80.8" y="176.1">S_1</text>
<text x="80.8" y="178.7">S_2</text>
<text x="91.2" y="178.7">D_3</text>
<text x="91.2" y="176.1">D_4</text>
<text x="103.3" y="178.7">Screw_Terminal_01x02</text>
<text x="150.1" y="180">J7</text>
<text x="27.5" y="180.8">4.7k</text>
<text x="45" y="181.2">IRF7401TRPBF</text>
<text x="80.8" y="181.2">S_3</text>
<text x="80.8" y="183.8">G</text>
<text x="91.2" y="183.8">D_1</text>
<text x="91.2" y="181.2">D_2</text>
<text x="126.4" y="181.8">GND</text>
<text x="106" y="190.1">GND</text>
<text x="112" y="188.8">J5</text>
<text x="41.3" y="195.8">GND</text>
<text x="138.4" y="192.7">Conn_01x04_Male</text>
<text x="154.4" y="194.5">GND</text>
</g>
<g font-size="1.8">
<text x="199.4" y="40.6">S1</text>
<text x="226.1" y="40.6">S2</text>
<text x="252.7" y="41.9">S3</text>
<text x="279.4" y="41.9">S4</text>
<text x="87.9" y="54.6">3.3VBypass</text>
<text x="80" y="64.8">EN</text>
<text x="123.2" y="64.8">IO0</text>
<text x="113.3" y="69.8">35TXD0</text>
<text x="82.9" y="72.4">S1</text>
<text x="82.9" y="74.9">S2</text>
<text x="113.3" y="72.4">24B2</text>
<text x="113.3" y="77.5">26R1</text>
<text x="113.3" y="74.9">34RXD0</text>
<text x="113.3" y="82.5">14M12</text>
<text x="113.3" y="80">29D5</text>
<text x="113.3" y="87.6">13M14</text>
<text x="113.3" y="85.1">16M13</text>
<text x="113.3" y="90.2">23D15</text>
<text x="113.3" y="92.7">27M16</text>
<text x="113.3" y="95.2">28M17</text>
<text x="147.9" y="92.7">D15</text>
<text x="148.9" y="90.2">D5</text>
<text x="113.3" y="97.8">30D18</text>
<text x="113.3" y="100.3">31M19</text>
<text x="147.9" y="97.8">D23</text>
<text x="147.9" y="100.3">D18</text>
<text x="240" y="99">TXD0</text>
<text x="240" y="96.5">RXD0</text>
<text x="113.3" y="102.9">33M21</text>
<text x="113.3" y="105.4">36M22</text>
<text x="113.3" y="107.9">37D23</text>
<text x="205.7" y="104.1">D+</text>
<text x="113.3" y="110.5">10M25</text>
<text x="113.3" y="113">11M26</text>
<text x="113.3" y="115.6">12M27</text>
<text x="113.8" y="118.1">8 M32</text>
<text x="128.6" y="118.1">M22</text>
<text x="157.5" y="118.1">M32</text>
<text x="240" y="114.3">DTR</text>
<text x="240" y="116.8">RTS</text>
<text x="113.8" y="123.2">6 S3</text>
<text x="113.8" y="125.7">7 S4</text>
<text x="113.8" y="120.6">9 M33</text>
<text x="128.6" y="120.6">M21</text>
<text x="128.6" y="123.2">M19</text>
<text x="128.6" y="125.7">M17</text>
<text x="157.5" y="123.2">M33</text>
<text x="128.6" y="128.3">M16</text>
<text x="129.9" y="130.8">M27</text>
<text x="157.5" y="128.3">M25</text>
<text x="157.5" y="130.8">M26</text>
<text x="128.6" y="135.9">M13</text>
<text x="128.6" y="133.3">M12</text>
<text x="158.7" y="133.3">M14</text>
<text x="226.1" y="132.1">EN</text>
<text x="184.3" y="139.7">DTR</text>
<text x="184.4" y="165.1">RTS</text>
<text x="115.8" y="168.9">B2</text>
<text x="226.1" y="177.8">IO0</text>
<text x="19.3" y="182.9">R1</text>
<text x="153.7" y="181.6">3.3VBypass</text>
<text x="153.7" y="184.1">TXD0</text>
<text x="153.7" y="186.7">RXD0</text>
</g>
<g font-size="1.4" fill="#840000">
<text x="40.4" y="176.2" transform="rotate(-90 40.4 176.2)">5</text>
<text x="42.9" y="174.6" transform="rotate(-90 42.9 174.6)">6</text>
<text x="45.5" y="174.6" transform="rotate(-90 45.5 174.6)">7</text>
<text x="48" y="174.6" transform="rotate(-90 48 174.6)">8</text>
<text x="34.4" y="182.9">4</text>
<text x="40.4" y="184.8" transform="rotate(-90 40.4 184.8)">1</text>
<text x="42.9" y="187.3" transform="rotate(-90 42.9 187.3)">2</text>
<text x="45.5" y="187.3" transform="rotate(-90 45.5 187.3)">3</text>
</g>
<g font-size="1.1" fill="#840000">
<text x="37.8" y="66">1</text>
<text x="37.8" y="67.3">2</text>
<text x="45.4" y="66">3</text>
<text x="45.4" y="67.3">4</text>
<text x="133" y="66">1</text>
<text x="133" y="67.3">2</text>
<text x="140.7" y="66">3</text>
<text x="140.7" y="67.3">4</text>
</g>
<text font-size=".5" fill="#840000" x="25.5" y="38.9">Mounting</text>
</svg>
